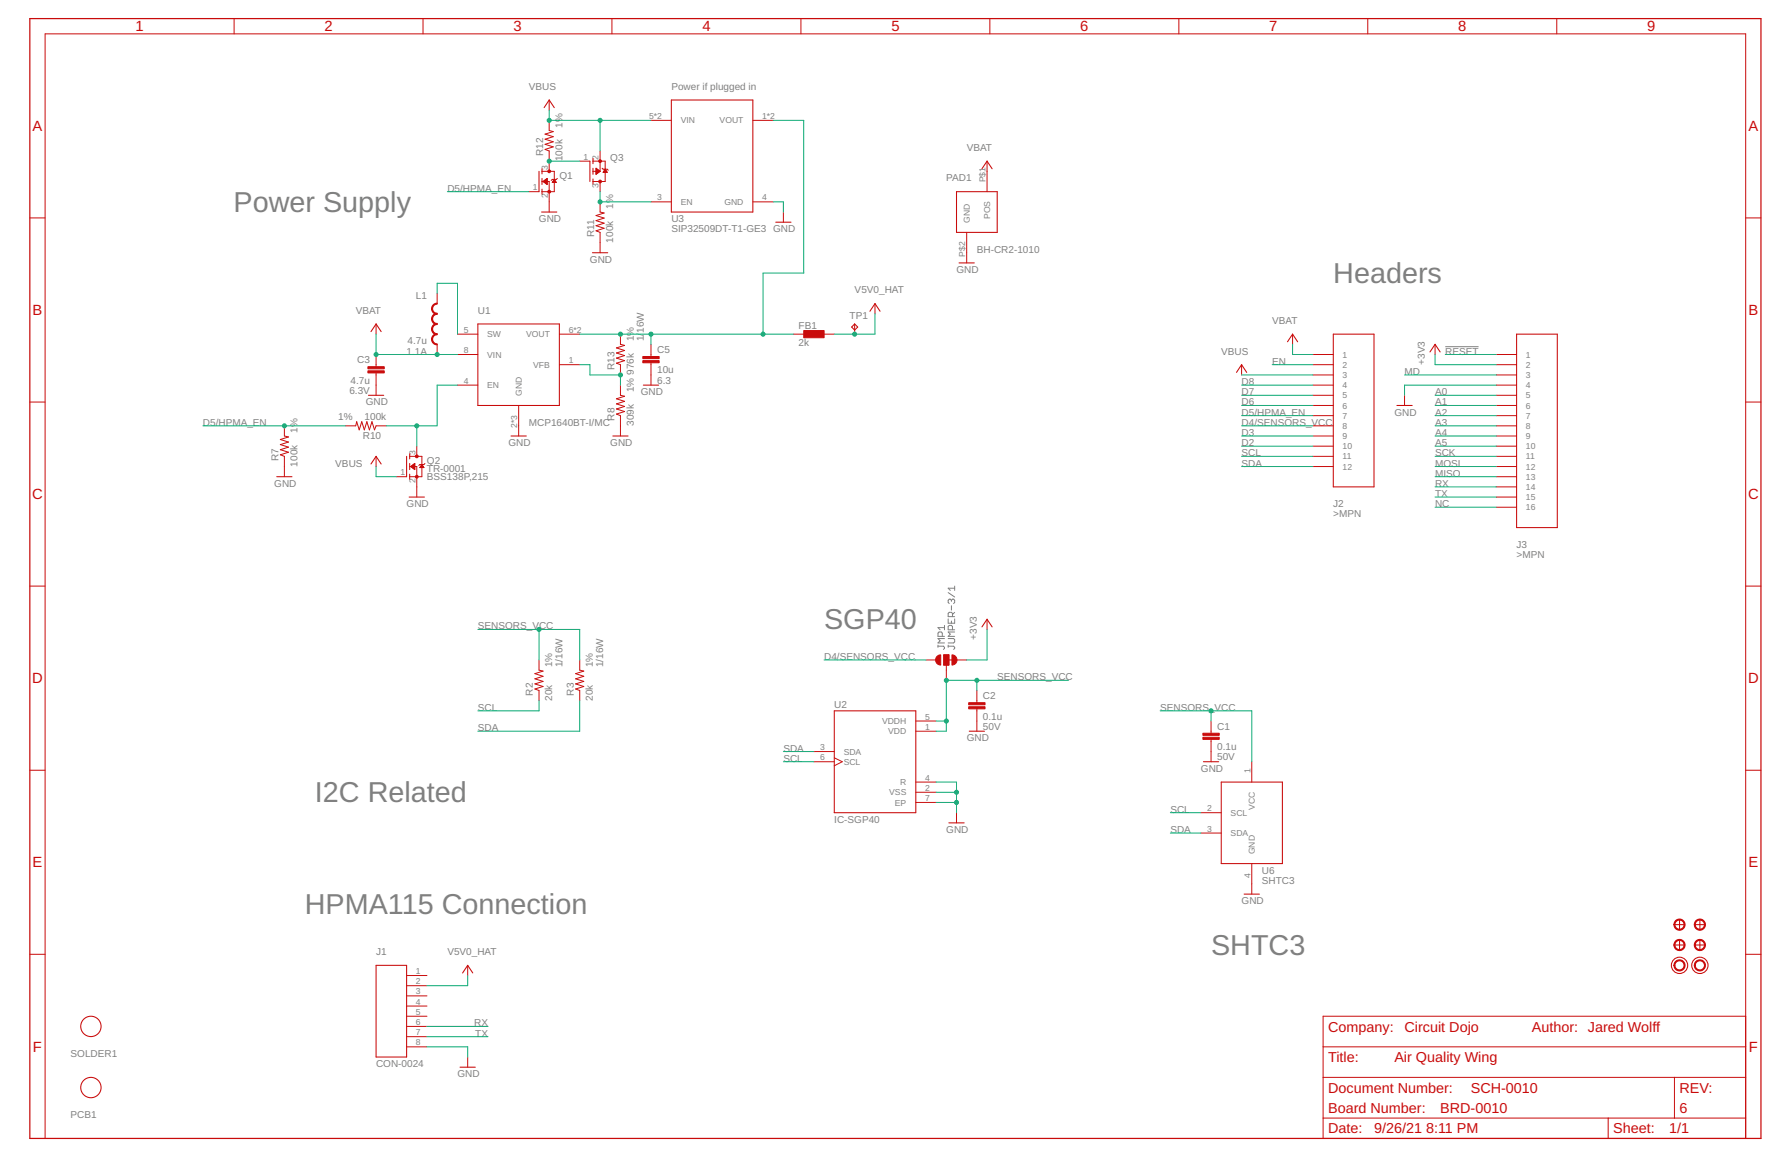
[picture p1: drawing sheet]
<svg xmlns="http://www.w3.org/2000/svg" width="432mm" height="279mm" viewBox="0 0 432 279" stroke-linecap="round" stroke-linejoin="round" font-family="sans-serif">
<g fill="none" stroke="#808080" stroke-width=".24">
<path d="M348.6 83.7h8.1M226.3 155.9h1.3l.2 .3-.2 .5M226.3 155.7v.5M227.3 153.5v-.7l-.2-.3h-.6l-.2 .3v.7h1.5M227.8 154.1h-1.5l.5 .5-.5 .5h1.5M227.8 150.9v1.1M227.8 151.4h-1.5l.5 .6M228.7 155.9h1.3l.3 .3-.3 .5M228.7 149.3v1.1h1.6v-1.1M228.7 154.1h1.3l.3 .2v.6l-.3 .2h-1.3M228.7 155.7v.5M228.7 143l1.6 1"/>
<path d="M229.5 144.8l.3-.2h.2l.3 .2v.6l-.3 .2M229.5 144.8l-.3-.2h-.2l-.3 .2v.6l.3 .2M229.5 144.8v.3M229.5 146.2v1M229.5 149.8v.6M229.8 148.8v-.8l-.3-.3h-.5l-.3 .3v.8h1.6M229.8 152v-.8l-.3-.3h-.5l-.3 .3v.8h1.6M230.3 141.4v1.1M230.3 152.5h-1.6l.5 .5-.5 .5h1.6M230.3 147.7l-.5 .6M230.3 141.9h-1.6l.5 .6"/>
</g>
<g fill="#c90b0b" stroke="#c90b0b" stroke-width=".24">
<path d="M409.1 227.1a1.35 1.35 0 0 1 2.1 .2 1.35 1.35 0 0 1-.8 2 1.35 1.35 0 0 1-1.7-1.3h.3a1.11 1.11 0 0 1 1.6-.9 1.11 1.11 0 0 1 .1 1.8 1.11 1.11 0 0 1-1.7-.6v-.3h-.3z" fill-rule="evenodd"/>
<path d="M404.2 227.1a1.35 1.35 0 0 1 2.1 .2 1.35 1.35 0 0 1-.8 2 1.35 1.35 0 0 1-1.7-1.3h.2a1.1 1.1 0 0 1 1.6-1 1.1 1.1 0 0 1 .3 1.8 1.1 1.1 0 0 1-1.8-.5l-.1-.3h-.2z" fill-rule="evenodd"/>
<path d="M404.2 232a1.35 1.35 0 0 1 2.1 .2 1.35 1.35 0 0 1-.8 2 1.35 1.35 0 0 1-1.7-1.3h.2a1.1 1.1 0 0 1 1.6-1 1.1 1.1 0 0 1 .3 1.8 1.1 1.1 0 0 1-1.8-.5l-.1-.3h-.2z" fill-rule="evenodd"/>
<path d="M409.1 232a1.35 1.35 0 0 1 2.1 .2 1.35 1.35 0 0 1-.8 2 1.35 1.35 0 0 1-1.7-1.3h.3a1.11 1.11 0 0 1 1.6-.9 1.11 1.11 0 0 1 .1 1.9 1.11 1.11 0 0 1-1.7-.7v-.3h-.3z" fill-rule="evenodd"/>
<path d="M104.5 73.5l1-.4v.3l-.8 .3-.3 .8h-.3z" fill-rule="evenodd"/>
<path d="M104.1 74.5h.3l.3 .8 .8 .3v.2a1.34 1.34 0 0 1-1.4-1.3z" fill-rule="evenodd"/>
<path d="M104.5 76l1-.4v.2l-.8 .4-.3 .7h-.3z" fill-rule="evenodd"/>
<path d="M104.1 76.9h.3l.3 .8 .8 .3v.3a1.34 1.34 0 0 1-1.4-1.4z" fill-rule="evenodd"/>
<path d="M104.5 78.4l1-.4v.3l-.8 .3-.3 .8h-.3z" fill-rule="evenodd"/>
<path d="M104.1 79.4h.3l.3 .8 .8 .3v.3a1.34 1.34 0 0 1-1.4-1.4z" fill-rule="evenodd"/>
<path d="M104.5 80.9l1-.4v.3l-.8 .3-.3 .8h-.3z" fill-rule="evenodd"/>
<path d="M104.1 81.9h.3l.3 .7 .8 .4v.2a1.34 1.34 0 0 1-1.4-1.3z" fill-rule="evenodd"/>
<path d="M409.1 222.2a1.35 1.35 0 0 1 2.1 .2 1.35 1.35 0 0 1-.8 2 1.35 1.35 0 0 1-1.7-1.3h.3a1.11 1.11 0 0 1 1.6-.9 1.11 1.11 0 0 1 .1 1.8 1.11 1.11 0 0 1-1.7-.6v-.3h-.3z" fill-rule="evenodd"/>
<path d="M404.2 222.2a1.35 1.35 0 0 1 2.1 .2 1.35 1.35 0 0 1-.8 2 1.35 1.35 0 0 1-1.7-1.3h.2a1.1 1.1 0 0 1 1.6-1 1.1 1.1 0 0 1 .3 1.8 1.1 1.1 0 0 1-1.8-.5l-.1-.3h-.2z" fill-rule="evenodd"/>
<path d="M229.6 158a1.23 1.23 0 0 1 1.3 1.2 1.23 1.23 0 0 1-1.3 1.3z" fill-rule="evenodd"/>
<path d="M226 158.4l.9-.4v2.5a1.23 1.23 0 0 1-1.1-.8 1.23 1.23 0 0 1 .2-1.3z" fill-rule="evenodd"/>
<circle cx="100.5" cy="115" r=".34"/>
<circle cx="100.5" cy="110.1" r=".34"/>
<circle cx="132.5" cy="46.2" r=".34"/>
<circle cx="132.5" cy="41.3" r=".34"/>
<circle cx="144.8" cy="38.9" r=".34"/>
<circle cx="144.8" cy="43.8" r=".34"/>
</g>
<g fill="none" stroke="#c90b0b" stroke-width=".25">
<path d="M131.3 26l1.2-1.9 1.2 1.9M142.3 38.9v4.9M143 38.3v1.2M161.9 24.1h19.7v27.1h-19.7zM130 41.3v4.9M130.6 51.2h3.7M130.7 40.7v1.3M130.7 43.1v1.4M130.7 45.6v1.3M143 40.6v1.5M143 43.2v1.2M187.1 53.6h3.7"/>
<path d="M230.7 46.2h9.9v9.9h-9.9zM236.9 40.7l1.2-1.8 1.2 1.8M115.3 78.2h19.6v19.6h-19.6zM142.9 61h3.7M206.2 78.2l.7 .7-.7 .8-.8-.8zM209.8 75.1l1.3-1.8 1.2 1.8M231.4 63.4h3.6M88.9 95.4h3.7M89.5 80l1.2-1.8 1.2 1.8M155.2 92.9h3.7M298.3 89.9l1.2-1.9 1.2 1.9M310.6 82.5l1.2-1.9 1.2 1.9"/>
<path d="M321.6 80.6h9.8v36.9h-9.8zM337 97.8h3.7M345 84.9l1.2-1.8 1.2 1.8M365.8 80.6h9.9v46.7h-9.9zM66.8 115h3.6M89.5 112l1.2-1.9 1.2 1.9M98.1 110.1v4.9M98.7 119.9h3.7M98.8 109.5v1.2M98.8 111.8v1.5M98.8 114.4v1.2M123.3 105.2h3.7"/>
<path d="M147.8 105.2h3.7M228.3 159.2h2.4M236.9 151.3l1.2-1.9 1.2 1.9M201.3 171.5h19.6v24.6h-19.6zM233.8 176.4h3.7M228.9 198.5h3.7M290.3 183.8h3.7M294.6 188.7h14.8v19.7h-14.8zM300.1 215.7h3.7M90.7 232.9h7.4v22.1h-7.4zM111.6 234.8l1.2-1.9 1.2 1.9M403.9 228h2.5"/>
<path d="M403.9 223.1h2.5M405.2 221.9v2.4M405.2 226.8v2.4M408.8 228h2.5M408.8 223.1h2.5M410.1 221.9v2.4M410.1 226.8v2.4M111 257.5h3.7"/>
<circle cx="405.2" cy="232.9" r="1.97"/>
<circle cx="410.1" cy="232.9" r="1.97"/>
<circle cx="21.9" cy="247.7" r="2.46"/>
<circle cx="21.9" cy="262.4" r="2.46"/>
</g>
<g fill="none" stroke="#c90b0b" stroke-width=".24">
<path d="M56.5 4.5v3.7M102 4.5v3.7M147.6 4.5v3.7M193.2 4.5v3.7M238.8 4.5v3.7M284.4 4.5v3.7M329.9 4.5v3.7M375.5 4.5v3.7M132.5 24.1v2.5M132.5 29v2.5l1 .2-2 .7 2 .6-2 .6 2 .6-2 .6 2 .6-2 .6 1 .4v4.9M139.8 38.9h2.5M143 38.9h3v4.9h-3"/>
<path d="M144.8 36.4v4.9M157 29h4.9M181.6 29h4.9M238.1 38.9v7.3M7.2 52.6h3.7M127.6 46.2h2.4M130.7 43.8h1.8v7.4M130.7 41.3h3v4.9h-3M131 43.8l1-.7v1.4zM131.1 43.9h.9M131.2 43.6h.8M131.3 44h.7"/>
<path d="M131.3 43.5h.7M131.4 44.1h.6M131.5 43.4h.5M131.6 44.2h.4M131.6 43.3h.4M131.7 44.3h.3M131.8 43.2h.2M131.9 44.5h.1M132 43.1h.1M133.3 43.9h.8M133.4 43.8h.6M133.5 43.6h.4"/>
<path d="M133.5 43.5h.4M133.6 43.4h.2M133.7 43.3l.5 .7h-1zM134.5 43.1l-.3 .2h-1l-.2 .2M143 41.3h1.8M143.8 41.6h.6M143.8 41.5h.8M143.8 41.2h.8M143.8 41.1h.7M143.8 41h.5M143.8 40.9h.3M143.8 42h.1"/>
<path d="M143.8 41.9h.2M143.8 41.8h.3M143.8 41.7h.5M143.8 40.8h.2M143.8 40.6h.1M144.8 48.7v2.5l.9 .2-1.9 .6 1.9 .6-1.9 .6 1.9 .6-1.9 .7 1.9 .6-1.9 .6 1 .4v4.9M144.8 43.8v2.4M144.8 41.3l-1-.7v1.5M144.8 41.3l-1 .8M145.2 40.6l.3 .2h1l.2 .3M145.6 41.5h.8M145.6 41.3h.7"/>
<path d="M145.7 41.2h.5M145.8 41.1h.4M145.9 41h.2M146 40.9h.1M146 40.8l.5 .8h-1zM157 48.7h4.9M181.6 48.7h4.9M189 51.2v2.4M233.2 56.1v7.3M421.1 52.6h3.7M90.7 78.2v2.4M105.5 70.8v2.5"/>
<path d="M206.2 78.2v2.4M211.1 73.3v2.4M7.2 97h3.7M90.7 85.5v3M90.7 90v5.4M105.5 83.1v2.4M110.4 80.6h4.9M110.4 92.9h4.9M110.4 85.5h4.9M125.1 97.8v7.4M134.9 80.6h4.9M134.9 88h4.9"/>
<path d="M149.7 92.9v2.5l1 .2-2 .6 2 .6-2 .7 2 .6-2 .6 2 .6-2 .6 1 .4v4.9M149.7 80.6v2.5l1 .2-2 .6 2 .7-2 .6 2 .6-2 .6 2 .6-2 .6 1 .4v2.5M157 83.1v2.9M157 87.5v5.4M191.4 80.6h2.5M198.8 80.6h2.5M299.5 88v2.5M311.8 80.6v2.5M316.7 92.9h4.9M316.7 85.5h4.9M316.7 88h4.9M316.7 90.5h4.9"/>
<path d="M316.7 95.4h4.9M316.7 97.8h4.9M338.8 95.4v2.4M346.2 83.1v2.4M360.9 92.9h4.9M360.9 85.5h4.9M360.9 88h4.9M360.9 90.5h4.9M360.9 95.4h4.9M360.9 97.8h4.9M421.1 97h3.7M68.6 102.7v2.5l1 .2-2 .6 2 .7-2 .6 2 .6-2 .6 2 .6-2 .6 1 .4v4.9"/>
<path d="M83.4 102.7h2.4l.2-1 .7 2 .6-2 .6 2 .6-2 .6 2 .6-2 .6 2 .4-1h2.5M90.7 110.1v2.5M95.6 115h2.5M98.8 112.6h1.7v7.3M98.8 110.1h3v4.9h-3M99.1 112.6l1-.8v1.5zM99.2 112.5h.9M99.2 112.7h.9M99.4 112.8h.7M99.4 112.3h.7M99.5 112.2h.6M99.5 112.9h.6"/>
<path d="M99.7 112.1h.4M99.7 113h.4M99.8 113.1h.3M99.8 112h.3M100 113.3h.1M100 111.9h.1M100.5 107.7v2.4M101.3 112.8h1M101.4 112.7h.8M101.4 112.6h.7M101.5 112.5h.5M101.6 112.3h.3"/>
<path d="M101.7 112.2h.2M101.7 112.1h.1M101.8 112.1l.5 .7h-1zM102.5 111.8l-.2 .3h-1l-.3 .2M316.7 102.7h4.9M316.7 112.6h4.9M316.7 110.1h4.9M316.7 100.3h4.9M316.7 105.2h4.9M316.7 107.7h4.9M360.9 102.7h4.9M360.9 112.6h4.9"/>
<path d="M360.9 115h4.9M360.9 110.1h4.9M360.9 100.3h4.9M360.9 105.2h4.9M360.9 107.7h4.9M360.9 117.5h4.9M360.9 119.9h4.9M360.9 122.4h4.9M7.2 141.4h3.7M130 159.2v2.5l1 .2-2 .6 2 .7-2 .6 2 .6-2 .6 2 .6-2 .6 1 .4v2.5M139.8 159.2v2.5l1 .2-1.9 .6 1.9 .7-1.9 .6 1.9 .6-1.9 .6 1.9 .6-1.9 .6 .9 .4v2.5M223.4 159.2h2.4"/>
<path d="M227.7 158h1.2v2.5h-1.2zM230.7 159.2h2.5M238.1 149.4v2.5M421.1 141.4h3.7M220.9 176.4h4.9M220.9 174h4.9M228.3 160.5v3.6M235.6 166.6v2.9M235.6 171v5.4M292.1 174v2.9M292.1 178.4v5.4M7.2 185.8h3.7"/>
<path d="M196.3 181.3h5M196.3 183.8h5M201.3 182.8l1.9 1-1.9 1M220.9 191.2h4.9M220.9 188.7h4.9M220.9 193.6h4.9M230.7 196.1v2.4M289.7 196.1h4.9M302 183.8v4.9M421.1 185.8h3.7M289.7 201h4.9M302 208.4v7.3"/>
<path d="M7.2 230.3h3.7M98.1 235.4h4.9M98.1 237.8h4.9M112.8 232.9v2.5M421.1 230.3h3.7M98.1 245.2h4.9M98.1 252.6h4.9M98.1 240.3h4.9M98.1 242.7h4.9M98.1 247.6h4.9M98.1 250.1h4.9M112.8 255v2.5"/>
<path d="M319.2 259.9h101.9M319.2 252.6h101.9M403.9 259.9v9.9M421.1 245.2h-101.9v29.5h101.9v-266.5h-410.2v266.5M319.2 269.8h101.9M387.9 269.8v4.9"/>
</g>
<path d="M7.2 4.5h417.6v270.2h-417.6z" fill="none" stroke="#c90b0b" stroke-width=".3"/>
<g fill="#c90b0b" stroke="#c90b0b" stroke-width=".24">
<path d="M290.2 177.9h3.9v.5h-3.9z"/>
<path d="M290.2 176.9h3.9v.5h-3.9z"/>
<path d="M233.7 170.5h3.9v.5h-3.9z"/>
<path d="M233.7 169.5h3.9v.6h-3.9z"/>
<path d="M88.8 89.5h3.9v.5h-3.9z"/>
<path d="M88.8 88.5h3.9v.5h-3.9z"/>
<path d="M155.1 87h3.9v.5h-3.9z"/>
<path d="M155.1 86h3.9v.5h-3.9z"/>
<path d="M193.9 79.8h4.9v1.7h-4.9z"/>
<path d="M227.7 158h1.2v2.5h-1.2z"/>
</g>
<g fill="none" stroke="#0dab76" stroke-width=".24">
<path d="M132.5 26.6v2.4h24.5M132.5 38.9h7.3M144.8 29v7.4M186.5 29h7.4v36.9h-9.8v14.7M107.9 46.2h19.7M144.8 46.2v2.5h12.2M186.5 48.7h2.5v2.5M105.5 70.8v-2.5h4.9v12.3M211.1 75.7v4.9h-9.8M90.7 80.6v4.9h19.7M110.4 92.9h-4.9v9.8h-12.3M139.8 88h2.5v2.5h7.4v2.4"/>
<path d="M139.8 80.6h51.6M157 80.6v2.5M299.5 92.9h17.2M299.5 97.8h17.2M299.5 95.4h17.2M299.5 90.5h17.2M306.9 88h9.8M311.8 83.1v2.4h4.9M338.8 90.5h22.1M346.2 97.8h14.7M346.2 95.4h14.7M346.2 85.5v2.5h14.7"/>
<path d="M348.6 85.5h12.3M360.9 92.9h-22.1v2.5M49 102.7h34.4M90.7 112.6v2.4h4.9M100.5 102.7v5M299.5 112.6h17.2M299.5 110.1h17.2M299.5 107.7h17.2M299.5 105.2h17.2M299.5 102.7h17.2M299.5 100.3h17.2M346.2 112.6h14.7"/>
<path d="M346.2 115h14.7M346.2 110.1h14.7M346.2 107.7h14.7M346.2 105.2h14.7M346.2 102.7h14.7M346.2 100.3h14.7M346.2 119.9h14.7M346.2 117.5h14.7M346.2 122.4h14.7M115.3 151.9h24.5v7.3M130 151.9v7.3M198.8 159.2h24.6"/>
<path d="M238.1 151.9v7.3h-4.9M130 169.1v2.4h-14.7M139.8 169.1v7.3h-24.5M225.8 174h2.5M235.6 164.1v2.5M257.7 164.1h-29.4v12.3h-2.5M279.9 171.5h22.1v12.3M292.1 171.5v2.5M189 183.8h7.3M189 181.3h7.3M225.8 188.7h4.9v7.4M225.8 193.6h4.9"/>
<path d="M225.8 191.2h4.9M282.3 196.1h7.4M282.3 201h7.4M112.8 235.4v2.4h-9.8M103 252.6h9.8v2.4M103 250.1h14.7M103 247.6h14.7"/>
</g>
<g fill="#0dab76" stroke="#0dab76" stroke-width=".24">
<circle cx="230.7" cy="193.6" r=".49"/>
<circle cx="230.7" cy="191.2" r=".49"/>
<circle cx="132.5" cy="29" r=".49"/>
<circle cx="144.8" cy="29" r=".49"/>
<circle cx="68.6" cy="102.7" r=".49"/>
<circle cx="105.5" cy="85.5" r=".49"/>
<circle cx="90.7" cy="85.5" r=".49"/>
<circle cx="206.2" cy="80.6" r=".49"/>
<circle cx="100.5" cy="102.7" r=".49"/>
<circle cx="149.7" cy="90.5" r=".49"/>
<circle cx="149.7" cy="80.6" r=".49"/>
<circle cx="157" cy="80.6" r=".49"/>
<circle cx="184.1" cy="80.6" r=".49"/>
<circle cx="132.5" cy="38.9" r=".49"/>
<circle cx="144.8" cy="48.7" r=".49"/>
<circle cx="235.6" cy="164.1" r=".49"/>
<circle cx="228.3" cy="164.1" r=".49"/>
<circle cx="228.3" cy="174" r=".49"/>
<circle cx="292.1" cy="171.5" r=".49"/>
<circle cx="130" cy="151.9" r=".49"/>
</g>
<g font-size="6.9" fill="#808080">
<text x="56.3" y="51.2">Power Supply</text>
<text x="321.6" y="68.3">Headers</text>
<text x="198.8" y="151.9">SGP40</text>
<text x="76" y="193.6">I2C Related</text>
<text x="73.5" y="220.6">HPMA115 Connection</text>
<text x="292.1" y="230.5">SHTC3</text>
</g>
<g font-size="3.6" fill="#c90b0b">
<text x="32.7" y="7.6">1</text>
<text x="78.3" y="7.6">2</text>
<text x="123.9" y="7.6">3</text>
<text x="169.4" y="7.6">4</text>
<text x="215" y="7.6">5</text>
<text x="260.6" y="7.6">6</text>
<text x="306.2" y="7.6">7</text>
<text x="351.8" y="7.6">8</text>
<text x="397.3" y="7.6">9</text>
<text x="7.9" y="31.6">A</text>
<text x="421.8" y="31.6">A</text>
<text x="7.9" y="76">B</text>
<text x="421.8" y="76">B</text>
<text x="7.8" y="120.5">C</text>
<text x="421.7" y="120.5">C</text>
<text x="7.8" y="164.9">D</text>
<text x="421.7" y="164.9">D</text>
<text x="7.9" y="209.3">E</text>
<text x="421.8" y="209.3">E</text>
<text x="8" y="253.7">F</text>
<text x="421.9" y="253.7">F</text>
</g>
<g font-size="3.5" fill="#c90b0b">
<text x="320.4" y="248.9">Company:</text>
<text x="338.8" y="248.9">Circuit Dojo</text>
<text x="369.5" y="248.9">Author: Jared Wolff</text>
<text x="320.4" y="256.3">Title:</text>
<text x="336.4" y="256.3">Air Quality Wing</text>
<text x="320.4" y="263.6">Document Number:</text>
<text x="354.8" y="263.6">SCH-0010</text>
<text x="405.1" y="263.6">REV:</text>
<text x="320.4" y="268.5">Board Number:</text>
<text x="347.4" y="268.5">BRD-0010</text>
<text x="405.1" y="268.5">6</text>
<text x="320.4" y="273.5">Date:</text>
<text x="331.4" y="273.5">9/26/21</text>
<text x="344" y="273.5">8:11 PM</text>
<text x="389.2" y="273.5">Sheet:</text>
<text x="402.7" y="273.5">1/1</text>
</g>
<g font-size="2.4" fill="#808080">
<text x="127.6" y="21.7">VBUS</text>
<text x="162" y="21.7">Power if plugged in</text>
<text x="135.7" y="30.8" transform="rotate(-90 135.7 30.8)">1%</text>
<text x="131" y="37.6" transform="rotate(-90 131 37.6)">R12</text>
<text x="135.7" y="38.9" transform="rotate(-90 135.7 38.9)">100k</text>
<text x="147.2" y="38.9">Q3</text>
<text x="233.2" y="36.4">VBAT</text>
<text x="107.9" y="46.2">D5/HPMA_EN</text>
<text x="134.9" y="43.2">Q1</text>
<text x="228.3" y="43.8">PAD1</text>
<text x="130" y="53.6">GND</text>
<text x="148" y="50.4" transform="rotate(-90 148 50.4)">1%</text>
<text x="162" y="53.6">U3</text>
<text x="143.3" y="57.3" transform="rotate(-90 143.3 57.3)">R11</text>
<text x="148" y="58.5" transform="rotate(-90 148 58.5)">100k</text>
<text x="162" y="56.1">SIP32509DT-T1-GE3 GND</text>
<text x="142.3" y="63.4">GND</text>
<text x="230.7" y="65.9">GND</text>
<text x="235.6" y="61">BH-CR2-1010</text>
<text x="206.2" y="70.8">V5V0_HAT</text>
<text x="85.8" y="75.7">VBAT</text>
<text x="100.3" y="72">L1</text>
<text x="115.3" y="75.7">U1</text>
<text x="204.9" y="76.9">TP1</text>
<text x="98.3" y="83.1">4.7u</text>
<text x="152.9" y="82.4" transform="rotate(-90 152.9 82.4)">1%</text>
<text x="155.3" y="82.4" transform="rotate(-90 155.3 82.4)">1/</text>
<text x="155.3" y="80.3" transform="rotate(-90 155.3 80.3)">16W</text>
<text x="192.7" y="83.5">2k</text>
<text x="192.7" y="79.3">FB1</text>
<text x="306.9" y="78.2">VBAT</text>
<text x="86.2" y="87.6">C3</text>
<text x="98" y="85.5">1.1A</text>
<text x="148.2" y="89.2" transform="rotate(-90 148.2 89.2)">R13</text>
<text x="158.5" y="85.2">C5</text>
<text x="294.6" y="85.5">VBUS</text>
<text x="306.9" y="88">EN</text>
<text x="343.7" y="88" transform="rotate(-90 343.7 88)">+3V3</text>
<text x="348.6" y="85.5">RESET</text>
<text x="84.3" y="95">6.3V</text>
<text x="84.5" y="92.5">4.7u</text>
<text x="152.9" y="94.6" transform="rotate(-90 152.9 94.6)">1% 976k</text>
<text x="154.6" y="95.4">GND</text>
<text x="158.5" y="92.5">6.3</text>
<text x="158.5" y="90.1">10u</text>
<text x="299.5" y="95.4">D7</text>
<text x="299.5" y="92.9">D8</text>
<text x="338.8" y="90.5">MD</text>
<text x="346.2" y="95.4">A0</text>
<text x="81.6" y="101.3">1%</text>
<text x="87.9" y="101.3">100k</text>
<text x="88.3" y="97.8">GND</text>
<text x="148.2" y="101.5" transform="rotate(-90 148.2 101.5)">R8</text>
<text x="299.5" y="97.8">D6</text>
<text x="299.5" y="100.3">D5/HPMA_EN</text>
<text x="336.4" y="100.3">GND</text>
<text x="346.2" y="100.3">A2</text>
<text x="346.2" y="97.8">A1</text>
<text x="49" y="102.7">D5/HPMA_EN</text>
<text x="71.8" y="104.5" transform="rotate(-90 71.8 104.5)">1%</text>
<text x="87.5" y="105.9">R10</text>
<text x="122.7" y="107.7">GND</text>
<text x="127.6" y="102.7">MCP1640BT-I/MC</text>
<text x="147.2" y="107.7">GND</text>
<text x="152.9" y="102.7" transform="rotate(-90 152.9 102.7)">309k</text>
<text x="299.5" y="102.7">D4/SENSORS_VCC</text>
<text x="299.5" y="105.2">D3</text>
<text x="299.5" y="107.7">D2</text>
<text x="346.2" y="107.7">A5</text>
<text x="346.2" y="105.2">A4</text>
<text x="346.2" y="102.7">A3</text>
<text x="67.2" y="111.3" transform="rotate(-90 67.2 111.3)">R7</text>
<text x="71.8" y="112.6" transform="rotate(-90 71.8 112.6)">100k</text>
<text x="80.9" y="112.6">VBUS</text>
<text x="103" y="113.8">TR-0001</text>
<text x="103" y="111.9">Q2</text>
<text x="299.5" y="110.1">SCL</text>
<text x="299.5" y="112.6">SDA</text>
<text x="346.2" y="112.6">MOSI</text>
<text x="346.2" y="110.1">SCK</text>
<text x="66.2" y="117.5">GND</text>
<text x="103" y="115.8">BSS138P,215</text>
<text x="346.2" y="115">MISO</text>
<text x="346.2" y="119.9">TX</text>
<text x="346.2" y="117.5">RX</text>
<text x="98.1" y="122.4">GND</text>
<text x="321.6" y="124.7">&gt;MPN</text>
<text x="321.6" y="122.4">J2</text>
<text x="346.2" y="122.4">NC</text>
<text x="365.8" y="134.5">&gt;MPN</text>
<text x="365.8" y="132.2">J3</text>
<text x="115.3" y="151.9">SENSORS_VCC</text>
<text x="235.6" y="154.3" transform="rotate(-90 235.6 154.3)">+3V3</text>
<text x="133.2" y="161" transform="rotate(-90 133.2 161)">1%</text>
<text x="135.7" y="161" transform="rotate(-90 135.7 161)">1/16W</text>
<text x="143" y="161" transform="rotate(-90 143 161)">1%</text>
<text x="145.5" y="161" transform="rotate(-90 145.5 161)">1/16W</text>
<text x="198.8" y="159.2">D4/SENSORS_VCC</text>
<text x="128.6" y="167.8" transform="rotate(-90 128.6 167.8)">R2</text>
<text x="138.4" y="167.8" transform="rotate(-90 138.4 167.8)">R3</text>
<text x="240.6" y="164.1">SENSORS_VCC</text>
<text x="115.3" y="171.5">SCL</text>
<text x="133.2" y="169.1" transform="rotate(-90 133.2 169.1)">20k</text>
<text x="143" y="169.1" transform="rotate(-90 143 169.1)">20k</text>
<text x="201.3" y="170.8">U2</text>
<text x="237.1" y="173.6">0.1u</text>
<text x="237.1" y="168.7">C2</text>
<text x="279.9" y="171.5">SENSORS_VCC</text>
<text x="115.3" y="176.4">SDA</text>
<text x="233.2" y="178.9">GND</text>
<text x="237.1" y="176.1">50V</text>
<text x="293.6" y="176.1">C1</text>
<text x="189" y="183.8">SCL</text>
<text x="189" y="181.3">SDA</text>
<text x="293.6" y="183.4">50V</text>
<text x="293.6" y="181">0.1u</text>
<text x="289.7" y="186.3">GND</text>
<text x="282.3" y="196.1">SCL</text>
<text x="201.3" y="198.5">IC-SGP40</text>
<text x="228.3" y="201">GND</text>
<text x="282.3" y="201">SDA</text>
<text x="304.4" y="210.8">U6</text>
<text x="304.4" y="213.3">SHTC3</text>
<text x="299.5" y="218.2">GND</text>
<text x="90.7" y="230.5">J1</text>
<text x="107.9" y="230.5">V5V0_HAT</text>
<text x="114.4" y="247.7">RX</text>
<text x="114.6" y="250.1">TX</text>
<text x="17" y="255">SOLDER1</text>
<text x="90.7" y="257.5">CON-0024</text>
<text x="110.4" y="259.9">GND</text>
<text x="17" y="269.8">PCB1</text>
</g>
<g font-size="2.1" fill="#808080">
<text x="156.6" y="28.7">5*2</text>
<text x="164.2" y="29.8">VIN</text>
<text x="173.6" y="29.8">VOUT</text>
<text x="183.9" y="28.7">1*2</text>
<text x="132.1" y="41" transform="rotate(-90 132.1 41)">3</text>
<text x="140.8" y="38.5">1</text>
<text x="144.4" y="38.5" transform="rotate(-90 144.4 38.5)">2</text>
<text x="128.5" y="45.9">1</text>
<text x="132.1" y="47.8" transform="rotate(-90 132.1 47.8)">2</text>
<text x="144.4" y="45.3" transform="rotate(-90 144.4 45.3)">3</text>
<text x="237.8" y="44" transform="rotate(-90 237.8 44)">P$1</text>
<text x="158.5" y="48.4">3</text>
<text x="164.2" y="49.4">EN</text>
<text x="174.7" y="49.4">GND</text>
<text x="183.9" y="48.4">4</text>
<text x="233.9" y="53.8" transform="rotate(-90 233.9 53.8)">GND</text>
<text x="238.8" y="52.9" transform="rotate(-90 238.8 52.9)">POS</text>
<text x="232.8" y="62" transform="rotate(-90 232.8 62)">P$2</text>
<text x="111.9" y="80.3">5</text>
<text x="117.5" y="81.4">SW</text>
<text x="126.9" y="81.4">VOUT</text>
<text x="137.2" y="80.3">6*2</text>
<text x="111.9" y="85.2">8</text>
<text x="117.5" y="86.3">VIN</text>
<text x="128.6" y="88.7">VFB</text>
<text x="137.2" y="87.7">1</text>
<text x="323.9" y="86.3">1</text>
<text x="323.9" y="88.7">2</text>
<text x="368.1" y="86.3">1</text>
<text x="368.1" y="88.7">2</text>
<text x="111.9" y="92.6">4</text>
<text x="117.5" y="93.6">EN</text>
<text x="125.8" y="95.6" transform="rotate(-90 125.8 95.6)">GND</text>
<text x="323.9" y="91.2">3</text>
<text x="323.9" y="93.6">4</text>
<text x="368.1" y="91.2">3</text>
<text x="368.1" y="93.6">4</text>
<text x="323.9" y="96.1">5</text>
<text x="323.9" y="98.6">6</text>
<text x="323.9" y="101">7</text>
<text x="368.1" y="96.1">5</text>
<text x="368.1" y="98.6">6</text>
<text x="368.1" y="101">7</text>
<text x="124.8" y="103.2" transform="rotate(-90 124.8 103.2)">2*3</text>
<text x="323.9" y="103.5">8</text>
<text x="323.9" y="105.9">9</text>
<text x="368.1" y="103.5">8</text>
<text x="368.1" y="105.9">9</text>
<text x="100.2" y="109.8" transform="rotate(-90 100.2 109.8)">3</text>
<text x="323.9" y="108.4">10</text>
<text x="323.9" y="110.8">11</text>
<text x="323.9" y="113.3">12</text>
<text x="368.1" y="108.4">10</text>
<text x="368.1" y="110.8">11</text>
<text x="368.1" y="113.3">12</text>
<text x="96.6" y="114.7">1</text>
<text x="100.2" y="116.5" transform="rotate(-90 100.2 116.5)">2</text>
<text x="368.1" y="115.8">13</text>
<text x="368.1" y="118.2">14</text>
<text x="368.1" y="120.7">15</text>
<text x="368.1" y="123.1">16</text>
<text x="223.2" y="173.6">5</text>
<text x="212.8" y="174.7">VDDH</text>
<text x="214.3" y="177.2">VDD</text>
<text x="223.2" y="176.1">1</text>
<text x="197.8" y="181">3</text>
<text x="197.8" y="183.5">6</text>
<text x="203.5" y="182.1">SDA</text>
<text x="203.5" y="184.5">SCL</text>
<text x="214.5" y="191.9">VSS</text>
<text x="217.1" y="189.5">R</text>
<text x="223.2" y="190.8">2</text>
<text x="223.2" y="188.4">4</text>
<text x="301.6" y="186.4" transform="rotate(-90 301.6 186.4)">1</text>
<text x="215.9" y="194.4">EP</text>
<text x="223.2" y="193.3">7</text>
<text x="291.2" y="195.7">2</text>
<text x="296.9" y="196.8">SCL</text>
<text x="302.7" y="195.4" transform="rotate(-90 302.7 195.4)">VCC</text>
<text x="291.2" y="200.6">3</text>
<text x="296.9" y="201.7">SDA</text>
<text x="302.7" y="206.1" transform="rotate(-90 302.7 206.1)">GND</text>
<text x="301.6" y="211.8" transform="rotate(-90 301.6 211.8)">4</text>
<text x="100.3" y="235">1</text>
<text x="100.3" y="237.5">2</text>
<text x="100.3" y="239.9">3</text>
<text x="100.3" y="242.4">4</text>
<text x="100.3" y="244.9">5</text>
<text x="100.3" y="247.3">6</text>
<text x="100.3" y="249.8">7</text>
<text x="100.3" y="252.2">8</text>
</g>
</svg>
